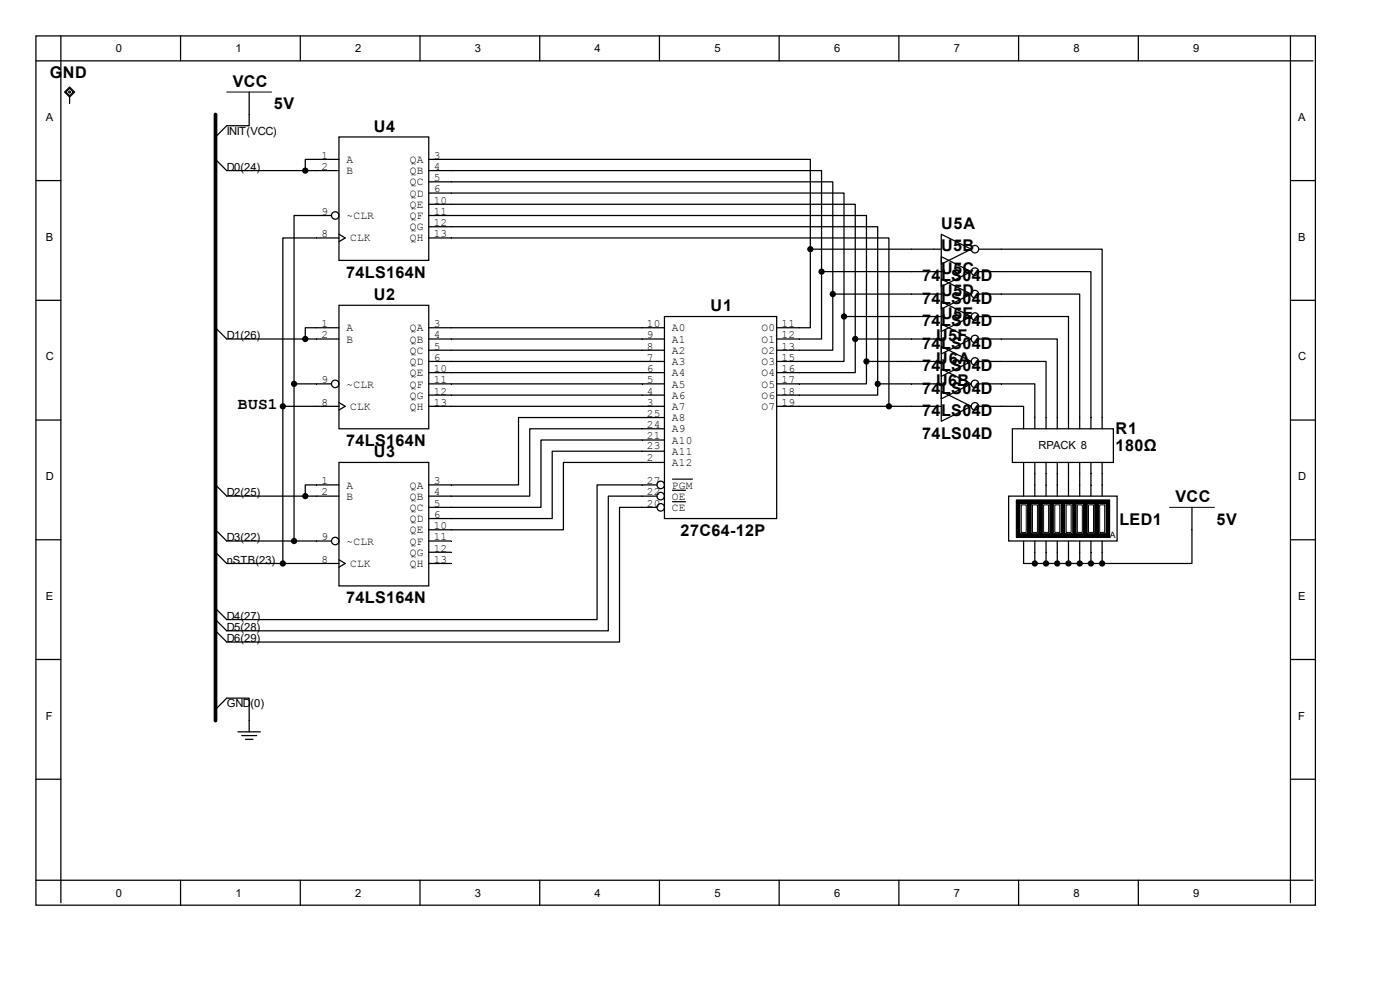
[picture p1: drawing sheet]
<svg xmlns="http://www.w3.org/2000/svg" width="297mm" height="210mm" viewBox="0 0 297 210" stroke-linecap="round" stroke-linejoin="round" font-family="sans-serif">
<g fill="none" stroke="#000" stroke-width=".26">
<path d="M7.6 7.6h271.5v184.4h-271.5zM7.6 12.9h270.9M12.9 7.6v183.9M38.3 7.6v5.3M63.7 7.6v5.3M89.1 7.6v5.3M114.5 7.6v5.3M139.9 7.6v5.3M165.3 7.6v5.3M190.7 7.6v5.3M216.1 7.6v5.3M241.5 7.6v5.3"/>
<path d="M273.8 7.6v183.9M7.6 38.3h5.3M45.7 33.8l2.4 2.4h23.8M71.9 29.1h19.1v26.1h-19.1zM71.9 33.8h-7.1v2.4M91 33.8h80.9v19.1M91 36.2h83.3v21.4M91 38.6h85.7v23.8M273.8 38.3h5.3M70.3 45.7h-7.9v35.7M71.9 50.5h-11.9v35.7M71.9 49.7l1.3 .8-1.3 .8"/>
<path d="M91 50.5h97.6v35.7M91 48.1h95.2v33.3M91 45.7h92.8v31M91 43.3h90.4v28.6M91 41h88.1v26.1M171.9 52.9v16.6h-7.1M171.9 52.9h27.8M174.3 57.6v14.3h-9.5M174.3 57.6h25.4M199.7 49.7l6.3 3.2-6.3 3.1zM199.7 54.4l6.3 3.2-6.3 3.2zM199.7 59.2l6.3 3.2-6.3 3.2z"/>
<path d="M207.6 57.6h23.8v33.4M207.6 52.9h26.2v38.1M7.6 63.7h5.3M45.7 69.5l2.4 2.4h23.8M71.9 64.8h19.1v26.2h-19.1zM71.9 69.5h-7.1v2.4M91 79.1h50M91 76.7h50M91 71.9h50M91 74.3h50M91 69.5h50M141 67.1h23.8v42.9h-23.8z"/>
<path d="M176.7 62.4v11.9h-11.9M176.7 62.4h23M179.1 67.1v9.6h-14.3M179.1 67.1h20.6M181.4 71.9v7.2h-16.6M181.4 71.9h18.3M183.8 76.7v4.7h-19M183.8 76.7h15.9M199.7 64l6.3 3.1-6.3 3.2zM199.7 68.7l6.3 3.2-6.3 3.2zM199.7 73.5l6.3 3.2-6.3 3.1zM199.7 78.3l6.3 3.1-6.3 3.2z"/>
<path d="M207.6 76.7h14.3v14.3M207.6 71.9h16.7v19.1M207.6 67.1h19.1v23.9M207.6 62.4h21.5v28.6M273.8 63.7h5.3M7.6 89.1h5.3M60 86.2h11.9M60 86.2v33.3M62.4 81.4h7.9M62.4 81.4v33.4M71.9 98.1h19.1v26.2h-19.1zM71.9 85.4l1.3 .8-1.3 .8"/>
<path d="M91 86.2h50M91 81.4h50M91 83.8h50M141 88.6h-31v14.3h-19M141 91h-28.6v14.2h-21.4M141 93.3h-26.2v14.3h-23.8M141 95.7h-23.9v14.3h-26.1M141 98.1h-21.5v14.3h-28.5M164.8 86.2h34.9M186.2 81.4v2.4h-21.4M186.2 81.4h13.5M199.7 83l6.3 3.2-6.3 3.2z"/>
<path d="M207.6 86.2h9.6v4.8M207.6 81.4h11.9v9.6M214.8 91h21.4v7.1h-21.4zM217.2 98.1v2.4M219.5 98.1v2.4M221.9 98.1v2.4M224.3 98.1v2.4M226.7 98.1v2.4M229.1 98.1v2.4M231.4 98.1v2.4M233.8 98.1v2.4M273.8 89.1h5.3"/>
<path d="M7.6 114.5h5.3M45.7 102.9l2.4 2.3h23.8M45.7 112.4l2.4 2.4h22.2M45.7 117.2l2.4 2.3h23.8M71.9 102.9h-7.1v2.3M71.9 118.7l1.3 .8-1.3 .8M91 114.8h4.7M91 119.5h4.7M91 117.2h4.7M139.4 102.9h-12.7v28.5h-78.6l-2.4-2.3M139.4 105.2h-10.3v28.6h-81l-2.4-2.4M139.4 107.6h-8v28.6h-83.3l-2.4-2.4"/>
<path d="M273.8 114.5h5.3M7.6 139.9h5.3M273.8 139.9h5.3M7.6 165.3h5.3M273.8 165.3h5.3M7.6 186.7h270.9M38.3 186.7v5.3M63.7 186.7v5.3M89.1 186.7v5.3M114.5 186.7v5.3M139.9 186.7v5.3M165.3 186.7v5.3"/>
<path d="M190.7 186.7v5.3M216.1 186.7v5.3M241.5 186.7v5.3"/>
<circle cx="71.1" cy="45.7" r=".79"/>
<circle cx="206.8" cy="57.6" r=".79"/>
<circle cx="206.8" cy="52.9" r=".79"/>
<circle cx="206.8" cy="62.4" r=".79"/>
<circle cx="206.8" cy="67.1" r=".79"/>
<circle cx="206.8" cy="76.7" r=".79"/>
<circle cx="206.8" cy="71.9" r=".79"/>
<circle cx="71.1" cy="81.4" r=".79"/>
<circle cx="206.8" cy="86.2" r=".79"/>
<circle cx="206.8" cy="81.4" r=".79"/>
<circle cx="71.1" cy="114.8" r=".79"/>
<circle cx="140.2" cy="102.9" r=".79"/>
<circle cx="140.2" cy="107.6" r=".79"/>
<circle cx="140.2" cy="105.2" r=".79"/>
</g>
<path d="M142.6 104h2.9M142.6 106.4h2.9M142.6 101.6h4.4" fill="none" stroke="#000" stroke-width=".25"/>
<g fill="#000" stroke="#000" stroke-width=".26">
<circle cx="64.8" cy="36.2" r=".53"/>
<circle cx="171.9" cy="52.9" r=".53"/>
<circle cx="174.3" cy="57.6" r=".53"/>
<circle cx="64.8" cy="71.9" r=".53"/>
<circle cx="176.7" cy="62.4" r=".53"/>
<circle cx="179.1" cy="67.1" r=".53"/>
<circle cx="181.4" cy="71.9" r=".53"/>
<circle cx="183.8" cy="76.7" r=".53"/>
<circle cx="60" cy="86.2" r=".53"/>
<circle cx="62.4" cy="81.4" r=".53"/>
<circle cx="186.2" cy="81.4" r=".53"/>
<circle cx="188.6" cy="86.2" r=".53"/>
<circle cx="60" cy="119.5" r=".53"/>
<circle cx="62.4" cy="114.8" r=".53"/>
<circle cx="64.8" cy="105.2" r=".53"/>
</g>
<path d="M45.7 24.3v128.6" fill="none" stroke="#000" stroke-width=".79"/>
<path d="M214 105.2h23v9.6h-23z" fill-rule="evenodd" fill="#fff" stroke="#000" stroke-width=".26"/>
<path d="M215.6 106.1h19.8v7.9h-19.8z" fill="#000"/>
<path d="M215.6 106h19.8v8h-19.8z" fill="none" stroke="#000" stroke-width=".21"/>
<path d="M233.1 106.9h1.6v6.3h-1.6z" fill="#fff"/>
<path d="M233 106.8h1.7v6.4h-1.7z" fill="none" stroke="#000" stroke-width=".21"/>
<path d="M230.7 106.9h1.5v6.3h-1.5z" fill="#fff"/>
<path d="M230.7 106.8h1.5v6.4h-1.5z" fill="none" stroke="#000" stroke-width=".21"/>
<path d="M228.3 106.9h1.6v6.3h-1.6z" fill="#fff"/>
<path d="M228.3 106.8h1.6v6.4h-1.6z" fill="none" stroke="#000" stroke-width=".21"/>
<path d="M225.9 106.9h1.6v6.3h-1.6z" fill="#fff"/>
<path d="M225.9 106.8h1.6v6.4h-1.6z" fill="none" stroke="#000" stroke-width=".21"/>
<path d="M223.6 106.9h1.5v6.3h-1.5z" fill="#fff"/>
<path d="M223.5 106.8h1.6v6.4h-1.6z" fill="none" stroke="#000" stroke-width=".21"/>
<path d="M221.2 106.9h1.5v6.3h-1.5z" fill="#fff"/>
<path d="M221.1 106.8h1.6v6.4h-1.6z" fill="none" stroke="#000" stroke-width=".21"/>
<path d="M218.8 106.9h1.5v6.3h-1.5z" fill="#fff"/>
<path d="M218.8 106.8h1.5v6.4h-1.5z" fill="none" stroke="#000" stroke-width=".21"/>
<path d="M216.4 106.9h1.6v6.3h-1.6z" fill="#fff"/>
<path d="M216.4 106.8h1.6v6.4h-1.6z" fill="none" stroke="#000" stroke-width=".21"/>
<path d="M233.3 107.1h1.1v5.8h-1.1z" fill="#fff"/>
<path d="M233.3 107.1h1.1v5.8h-1.1z" fill="none" stroke="#000" stroke-width=".21"/>
<path d="M231 107.1h1v5.8h-1z" fill="#fff"/>
<path d="M230.9 107.1h1.1v5.8h-1.1z" fill="none" stroke="#000" stroke-width=".21"/>
<path d="M228.6 107.1h1v5.8h-1z" fill="#fff"/>
<path d="M228.6 107.1h1v5.8h-1z" fill="none" stroke="#000" stroke-width=".21"/>
<path d="M226.2 107.1h1v5.8h-1z" fill="#fff"/>
<path d="M226.2 107.1h1v5.8h-1z" fill="none" stroke="#000" stroke-width=".21"/>
<path d="M223.8 107.1h1v5.8h-1z" fill="#fff"/>
<path d="M223.8 107.1h1v5.8h-1z" fill="none" stroke="#000" stroke-width=".21"/>
<path d="M221.4 107.1h1.1v5.8h-1.1z" fill="#fff"/>
<path d="M221.4 107.1h1.1v5.8h-1.1z" fill="none" stroke="#000" stroke-width=".21"/>
<path d="M219.1 107.1h1v5.8h-1z" fill="#fff"/>
<path d="M219 107.1h1.1v5.8h-1.1z" fill="none" stroke="#000" stroke-width=".21"/>
<path d="M216.7 107.1h1v5.8h-1z" fill="#fff"/>
<path d="M48.1 19.5h9.5M216.7 107.1h1v5.8h-1zM248.1 107.6h9.5" fill="none" stroke="#000" stroke-width=".21"/>
<g fill="none" stroke="#000" stroke-width=".26">
<path d="M52.9 19.5v7.2h-4.8l-2.4 2.4M217.2 114.8v4.7h2.3M217.2 100.5v4.7M219.5 100.5v4.7M219.5 114.8v4.7M219.5 119.5h14.3M221.9 100.5v4.7M221.9 114.8v4.7M224.3 100.5v4.7M224.3 114.8v4.7M226.7 100.5v4.7M226.7 114.8v4.7"/>
<path d="M229.1 100.5v4.7M229.1 114.8v4.7M231.4 100.5v4.7M231.4 114.8v4.7M233.8 100.5v4.7M233.8 114.8v4.7M252.9 107.6v11.9h-19.1M45.7 150.5l2.4-2.4h4.8v7.1M50.5 155.2h4.7M51.3 156h3.1M52.1 156.8h1.6"/>
</g>
<g fill="#000" stroke="#000" stroke-width=".26">
<circle cx="219.5" cy="119.5" r=".53"/>
<circle cx="221.9" cy="119.5" r=".53"/>
<circle cx="224.3" cy="119.5" r=".53"/>
<circle cx="226.7" cy="119.5" r=".53"/>
<circle cx="229.1" cy="119.5" r=".53"/>
<circle cx="231.4" cy="119.5" r=".53"/>
<circle cx="233.8" cy="119.5" r=".53"/>
</g>
<path d="M13.7 19.5l1.1-1 1 1-1 1.1z" fill-rule="evenodd" fill="#fff" stroke="#000" stroke-width=".26"/>
<path d="M14 19.5l.8-.8 .8 .8-.8 .8zM14.8 20.6v1.3" fill="none" stroke="#000" stroke-width=".26"/>
<path d="M14.5 19.5l.3-.2 .2 .2-.2 .3z" fill="none" stroke="#000" stroke-width=".21"/>
<g font-size="3.4">
<text x="10.6" y="16.6">GND</text>
<text x="49.4" y="18.4">VCC</text>
<text x="58.1" y="23.2">5V</text>
<text x="79.3" y="27.9">U4</text>
<text x="199.6" y="48.6">U5A</text>
<text x="199.6" y="53.3">U5B</text>
<text x="73.4" y="58.9">74LS164N</text>
<text x="195.7" y="59.7">74LS04D</text>
<text x="199.6" y="58.1">U5C</text>
<text x="79.3" y="63.7">U2</text>
<text x="195.7" y="64.5">74LS04D</text>
<text x="199.6" y="62.9">U5D</text>
<text x="150.7" y="66">U1</text>
<text x="195.7" y="69.2">74LS04D</text>
<text x="199.6" y="67.6">U5E</text>
<text x="195.7" y="74">74LS04D</text>
<text x="198.6" y="72.4">U5F</text>
<text x="198.6" y="77.2">U6A</text>
<text x="195.7" y="78.7">74LS04D</text>
<text x="195.7" y="83.5">74LS04D</text>
<text x="198.6" y="81.9">U6B</text>
<text x="50.5" y="86.7">BUS1</text>
<text x="195.7" y="88.3">74LS04D</text>
<text x="73.4" y="94.6">74LS164N</text>
<text x="195.7" y="93">74LS04D</text>
<text x="236.7" y="92">R1</text>
<text x="236.7" y="95.7">180Ω</text>
<text x="79.3" y="97">U3</text>
<text x="249.4" y="106.5">VCC</text>
<text x="144.4" y="113.7">27C64-12P</text>
<text x="237.5" y="111.3">LED1</text>
<text x="258.1" y="111.3">5V</text>
<text x="73.4" y="128">74LS164N</text>
</g>
<g font-size="2.4">
<text x="24.6" y="11.1">0</text>
<text x="50" y="11.1">1</text>
<text x="75.4" y="11.1">2</text>
<text x="100.8" y="11.1">3</text>
<text x="126.2" y="11.1">4</text>
<text x="151.6" y="11.1">5</text>
<text x="177" y="11.1">6</text>
<text x="202.4" y="11.1">7</text>
<text x="227.8" y="11.1">8</text>
<text x="253.2" y="11.1">9</text>
<text x="9.7" y="25.7">A</text>
<text x="48.1" y="28.6">INIT( VCC)</text>
<text x="275.4" y="25.7">A</text>
<text x="68.2" y="33.7">1</text>
<text x="73.5" y="34.6">A</text>
<text x="87" y="34.6">QA</text>
<text x="92" y="33.7">3</text>
<text x="48.1" y="36.3">D0( 24)</text>
<text x="68.2" y="36.1">2</text>
<text x="73.5" y="37">B</text>
<text x="87" y="37">QB</text>
<text x="87" y="39.3">QC</text>
<text x="87" y="41.7">QD</text>
<text x="92" y="36.1">4</text>
<text x="92" y="38.4">5</text>
<text x="92" y="40.8">6</text>
<text x="68.2" y="45.6">9</text>
<text x="73.5" y="46.5">~CLR</text>
<text x="87" y="44.1">QE</text>
<text x="87" y="46.5">QF</text>
<text x="92" y="43.2">10</text>
<text x="92" y="45.6">11</text>
<text x="92" y="48">12</text>
<text x="9.7" y="51.1">B</text>
<text x="68.2" y="50.3">8</text>
<text x="74.3" y="51.2">CLK</text>
<text x="87" y="48.9">QG</text>
<text x="87" y="51.2">QH</text>
<text x="92" y="50.3">13</text>
<text x="275.4" y="51.1">B</text>
<text x="68.2" y="69.4">1</text>
<text x="68.2" y="71.8">2</text>
<text x="73.5" y="70.3">A</text>
<text x="87" y="70.3">QA</text>
<text x="92" y="69.4">3</text>
<text x="92" y="71.8">4</text>
<text x="137.2" y="71.8">9</text>
<text x="137.2" y="69.4">10</text>
<text x="142.5" y="70.3">A0</text>
<text x="161.5" y="70.3">O0</text>
<text x="165.8" y="69.4">11</text>
<text x="165.8" y="71.8">12</text>
<text x="9.7" y="76.5">C</text>
<text x="48.1" y="72">D1( 26)</text>
<text x="73.5" y="72.7">B</text>
<text x="87" y="72.7">QB</text>
<text x="87" y="75.1">QC</text>
<text x="87" y="77.4">QD</text>
<text x="92" y="74.2">5</text>
<text x="92" y="76.5">6</text>
<text x="137.2" y="76.5">7</text>
<text x="137.2" y="74.2">8</text>
<text x="142.5" y="77.4">A3</text>
<text x="142.5" y="72.7">A1</text>
<text x="142.5" y="75.1">A2</text>
<text x="161.5" y="72.7">O1</text>
<text x="161.5" y="75.1">O2</text>
<text x="161.5" y="77.4">O3</text>
<text x="165.8" y="74.2">13</text>
<text x="165.8" y="76.5">15</text>
<text x="275.4" y="76.5">C</text>
<text x="68.2" y="81.3">9</text>
<text x="73.5" y="82.2">~CLR</text>
<text x="87" y="79.8">QE</text>
<text x="87" y="82.2">QF</text>
<text x="92" y="78.9">10</text>
<text x="92" y="81.3">11</text>
<text x="92" y="83.7">12</text>
<text x="137.2" y="78.9">6</text>
<text x="137.2" y="81.3">5</text>
<text x="137.2" y="83.7">4</text>
<text x="142.5" y="79.8">A4</text>
<text x="142.5" y="82.2">A5</text>
<text x="161.5" y="79.8">O4</text>
<text x="161.5" y="82.2">O5</text>
<text x="165.8" y="78.9">16</text>
<text x="165.8" y="81.3">17</text>
<text x="165.8" y="83.7">18</text>
<text x="68.2" y="86.1">8</text>
<text x="74.3" y="87">CLK</text>
<text x="87" y="84.6">QG</text>
<text x="87" y="87">QH</text>
<text x="92" y="86.1">13</text>
<text x="137.2" y="88.4">25</text>
<text x="137.2" y="86.1">3</text>
<text x="142.5" y="89.3">A8</text>
<text x="142.5" y="87">A7</text>
<text x="142.5" y="84.6">A6</text>
<text x="161.5" y="84.6">O6</text>
<text x="161.5" y="87">O7</text>
<text x="165.8" y="86.1">19</text>
<text x="137.2" y="90.8">24</text>
<text x="137.2" y="93.2">21</text>
<text x="137.2" y="95.3">23</text>
<text x="142.5" y="91.7">A9</text>
<text x="142.5" y="94.1">A10</text>
<text x="220.3" y="95.2">RPACK 8</text>
<text x="9.7" y="101.9">D</text>
<text x="137.2" y="97.7">2</text>
<text x="142.5" y="96.5">A11</text>
<text x="142.5" y="98.8">A12</text>
<text x="275.4" y="101.9">D</text>
<text x="48.1" y="105.3">D2( 25)</text>
<text x="68.2" y="102.7">1</text>
<text x="68.2" y="105.1">2</text>
<text x="73.5" y="103.6">A</text>
<text x="73.5" y="106">B</text>
<text x="87" y="103.6">QA</text>
<text x="87" y="106">QB</text>
<text x="92" y="102.7">3</text>
<text x="92" y="105.1">4</text>
<text x="92" y="107.5">5</text>
<text x="137.2" y="105.1">22</text>
<text x="137.2" y="107.5">20</text>
<text x="137.2" y="102.7">27</text>
<text x="142.5" y="106">OE</text>
<text x="142.5" y="103.6">PGM</text>
<text x="87" y="108.4">QC</text>
<text x="87" y="110.7">QD</text>
<text x="87" y="113.2">QE</text>
<text x="92" y="109.9">6</text>
<text x="92" y="112.3">10</text>
<text x="142.5" y="108.4">CE</text>
<text x="48.1" y="119.6">nSTB( 23)</text>
<text x="48.1" y="114.9">D3( 22)</text>
<text x="68.2" y="114.6">9</text>
<text x="68.2" y="119.4">8</text>
<text x="73.5" y="115.5">~CLR</text>
<text x="87" y="115.5">QF</text>
<text x="87" y="117.9">QG</text>
<text x="92" y="114.6">11</text>
<text x="92" y="117">12</text>
<text x="92" y="119.4">13</text>
<text x="74.3" y="120.3">CLK</text>
<text x="87" y="120.3">QH</text>
<text x="9.7" y="127.3">E</text>
<text x="48.1" y="131.5">D4( 27)</text>
<text x="275.4" y="127.3">E</text>
<text x="48.1" y="133.9">D5( 28)</text>
<text x="48.1" y="136.3">D6( 29)</text>
<text x="9.7" y="152.7">F</text>
<text x="48.1" y="150">GND( 0)</text>
<text x="275.4" y="152.7">F</text>
<text x="24.6" y="190.2">0</text>
<text x="50" y="190.2">1</text>
<text x="75.4" y="190.2">2</text>
<text x="100.8" y="190.2">3</text>
<text x="126.2" y="190.2">4</text>
<text x="151.6" y="190.2">5</text>
<text x="177" y="190.2">6</text>
<text x="202.4" y="190.2">7</text>
<text x="227.8" y="190.2">8</text>
<text x="253.2" y="190.2">9</text>
</g>
<text font-size="1.9" x="235.5" y="114.1">A</text>
</svg>
